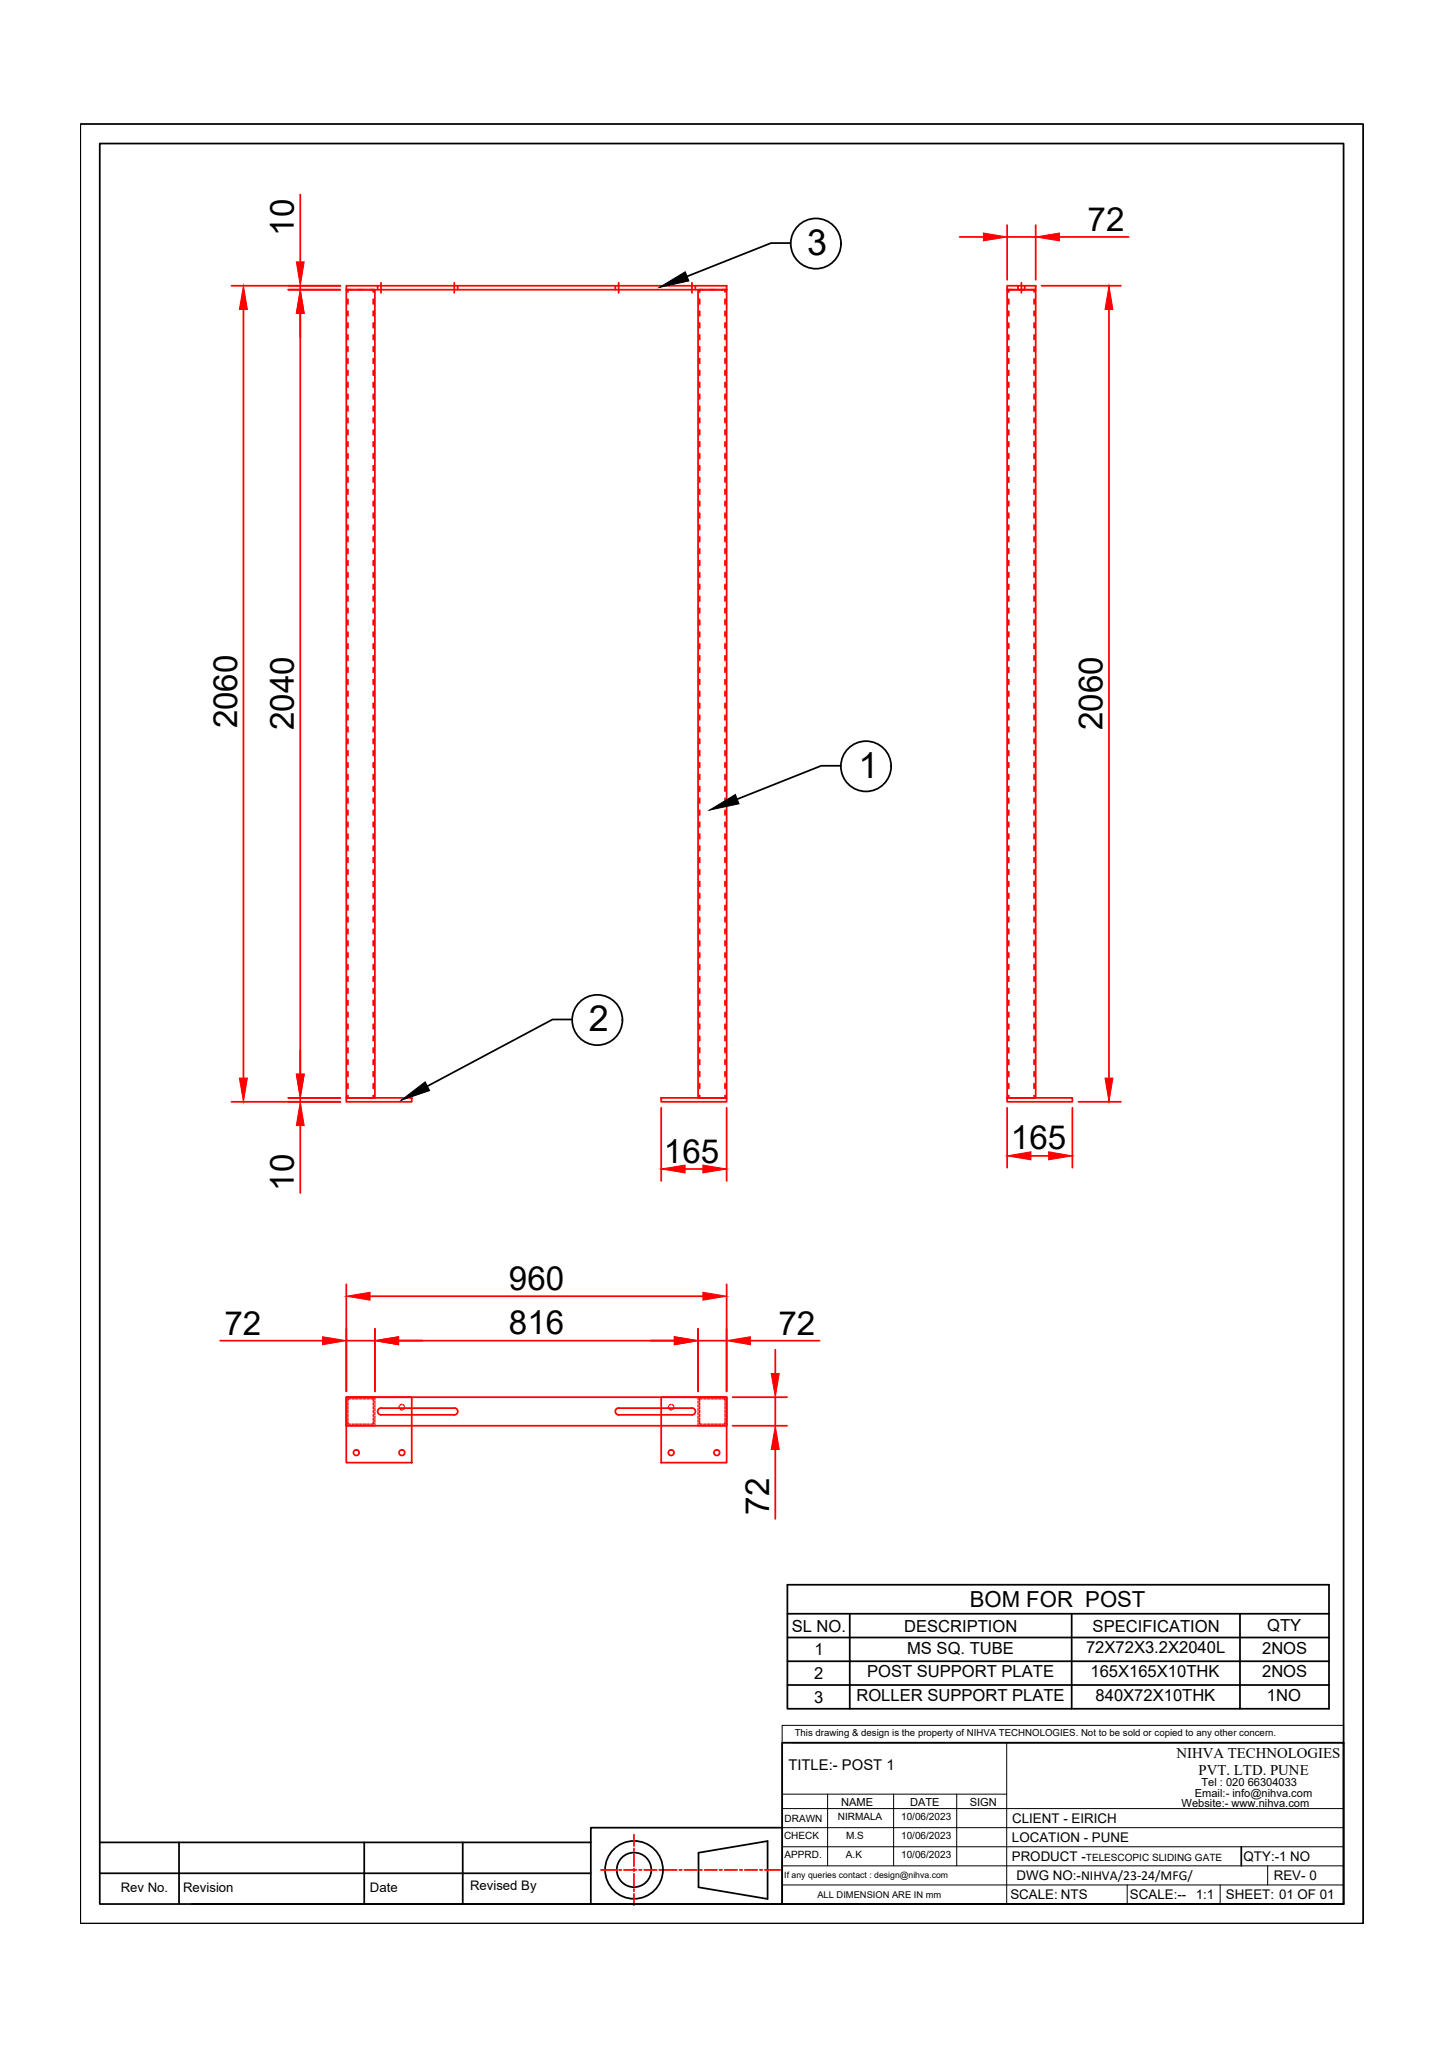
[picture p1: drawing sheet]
<svg xmlns="http://www.w3.org/2000/svg" width="210mm" height="297mm" viewBox="0 0 210 297" stroke-linecap="round" stroke-linejoin="round" font-family="sans-serif">
<!-- layer: 0 -->
<g fill="none" stroke="#000" stroke-width=".25">
<path d="M11.7 18h186.3v261.4h-186.3zM14.5 20.8h180.7v255.8h-180.7zM114.8 35.3h-2.8l-12.2 4.9M122.1 111.2h-2.8l-12.2 4.9M83.1 148.1h-2.8l-18.2 9.7M114.4 230.2h78.7v18h-78.7zM114.4 234.4h78.7M114.4 237.8h78.7M123.4 234.4v13.8M155.7 234.4v13.8M180.1 234.4v13.8M113.6 253.1h81.6v23.5h-81.6z"/>
<path d="M114.4 241.3h78.7M114.4 244.8h78.7M14.5 272.1h71.3M14.5 267.6h71.3M26 267.6v9M52.9 267.6v9M67.2 267.6v9M85.8 276.6h27.8M101.5 269.1l10-1.7v8.4l-10-1.7zM113.6 265.5h-27.8v11.1h-58M119.8 276.6h75.4M180.3 268.2v2.8"/>
<circle cx="118.5" cy="35.4" r="3.7"/>
<circle cx="125.8" cy="111.3" r="3.7"/>
<circle cx="86.8" cy="148.2" r="3.7"/>
<circle cx="92.1" cy="271.6" r="4.2"/>
<circle cx="92.1" cy="271.6" r="2.51"/>
</g>
<g fill="none" stroke="#000" stroke-width=".15">
<path d="M113.6 250.6h81.6v2.5h-81.6zM113.6 253.1v23.5M115 253.1h80.2M146.2 253.1v23.5M113.6 271h81.6M113.6 268.2h81.6M113.6 265.5h81.6M113.6 262.7h81.6M113.6 260.6h32.6M113.6 273.8h81.6M120.2 260.6v10.4M129.8 260.6v10.4"/>
<path d="M139 260.6v10.4M163.7 273.8v2.8M177.2 273.8v2.8M184.1 271v2.8"/>
</g>
<g fill="none" stroke="#f00" stroke-width=".25">
<path d="M43.6 28.3v9.7M139.4 34.4h3.4M146.3 32.7v7.9M146.3 34.4h4.1M150.4 32.7v7.9M153.9 34.4h10M33.6 41.5h15.8M35.4 45v111.6M41.9 42.1h7.5M43.6 41.5v.6M43.6 45.5v110.5M50.3 41.5h55.3v.6h-55.3z"/>
<path d="M50.3 42.1h4.2v117.4h-4.2zM50.5 43.5v.7M50.5 45.2v.7M50.5 46.9v.7M50.5 48.6v.7M50.5 50.4v.7M50.5 52.1v.7M50.5 53.8v.7M50.5 55.5v.7M50.5 57.3v.7M50.5 59v.7M51 42.1h-.5v.3"/>
<path d="M52 42.1h.7M53.8 42.1h.4v.3M54.2 43.5v.7M54.2 45.2v.7M54.2 46.9v.7M54.2 48.6v.7M54.2 50.4v.7M54.2 52.1v.7M54.2 53.8v.7M54.2 55.5v.7M54.2 57.3v.7M54.2 59v.7"/>
<path d="M54.9 41.5v.6M55.3 41.1v1.4M66 41.1v1.4M66.5 41.5v.6M89.4 41.5v.6M89.9 41.1v1.4M100.5 41.1v1.4M101 41.5v.6M101.4 42.1h4.2v117.4h-4.2zM101.6 43.5v.7M101.6 45.2v.7M101.6 46.9v.7"/>
<path d="M101.6 48.6v.7M101.6 50.4v.7M101.6 52.1v.7M101.6 53.8v.7M101.6 55.5v.7M101.6 57.3v.7M101.6 59v.7M102.1 42.1h-.5v.3M103.1 42.1h.7M104.9 42.1h.4v.3M105.3 43.5v.7M105.3 45.2v.7"/>
<path d="M105.3 46.9v.7M105.3 48.6v.7M105.3 50.4v.7M105.3 52.1v.7M105.3 53.8v.7M105.3 55.5v.7M105.3 57.3v.7M105.3 59v.7M146.3 41.5h4.1v.6h-4.1zM146.3 42.1h4.1v117.4h-4.1zM146.5 43.5v.7M146.5 45.2v.7"/>
<path d="M146.5 46.9v.7M146.5 48.6v.7M146.5 50.4v.7M146.5 52.1v.7M146.5 53.8v.7M146.5 55.5v.7M146.5 57.3v.7M146.5 59v.7M147 42.1h-.5v.3M147.9 41.5v.6M148 42.1h.7M148.4 41.1v1.4"/>
<path d="M148.9 41.5v.6M149.7 42.1h.5v.3M150.2 43.5v.7M150.2 45.2v.7M150.2 46.9v.7M150.2 48.6v.7M150.2 50.4v.7M150.2 52.1v.7M150.2 53.8v.7M150.2 55.5v.7M150.2 57.3v.7M150.2 59v.7"/>
<path d="M151.3 41.5h11.5M161.1 45v111.6M50.5 60.7v.7M50.5 62.4v.7M50.5 64.2v.7M50.5 65.9v.7M50.5 67.6v.7M50.5 69.3v.7M50.5 71.1v.7M50.5 72.8v.7M50.5 74.5v.7M50.5 76.3v.6"/>
<path d="M50.5 78v.7M50.5 79.7v.7M54.2 60.7v.7M54.2 62.4v.7M54.2 64.2v.7M54.2 65.9v.7M54.2 67.6v.7M54.2 69.3v.7M54.2 71.1v.7M54.2 72.8v.7M54.2 74.5v.7M54.2 76.3v.6"/>
<path d="M54.2 78v.7M54.2 79.7v.7M101.6 60.7v.7M101.6 62.4v.7M101.6 64.2v.7M101.6 65.9v.7M101.6 67.6v.7M101.6 69.3v.7M101.6 71.1v.7M101.6 72.8v.7M101.6 74.5v.7M101.6 76.3v.6"/>
<path d="M101.6 78v.7M101.6 79.7v.7M105.3 60.7v.7M105.3 62.4v.7M105.3 64.2v.7M105.3 65.9v.7M105.3 67.6v.7M105.3 69.3v.7M105.3 71.1v.7M105.3 72.8v.7M105.3 74.5v.7M105.3 76.3v.6"/>
<path d="M105.3 78v.7M105.3 79.7v.7M146.5 60.7v.7M146.5 62.4v.7M146.5 64.2v.7M146.5 65.9v.7M146.5 67.6v.7M146.5 69.3v.7M146.5 71.1v.7M146.5 72.8v.7M146.5 74.5v.7M146.5 76.3v.6"/>
<path d="M146.5 78v.7M146.5 79.7v.7M150.2 60.7v.7M150.2 62.4v.7M150.2 64.2v.7M150.2 65.9v.7M150.2 67.6v.7M150.2 69.3v.7M150.2 71.1v.7M150.2 72.8v.7M150.2 74.5v.7M150.2 76.3v.6"/>
<path d="M150.2 78v.7M150.2 79.7v.7M50.5 81.4v.7M50.5 83.2v.6M50.5 84.9v.7M50.5 86.6v.7M50.5 88.3v.7M50.5 90.1v.7M50.5 91.8v.7M50.5 93.5v.7M50.5 95.3v.6M50.5 97v.7"/>
<path d="M50.5 98.7v.7M54.2 81.4v.7M54.2 83.2v.6M54.2 84.9v.7M54.2 86.6v.7M54.2 88.3v.7M54.2 90.1v.7M54.2 91.8v.7M54.2 93.5v.7M54.2 95.3v.6M54.2 97v.7M54.2 98.7v.7"/>
<path d="M101.6 81.4v.7M101.6 83.2v.6M101.6 84.9v.7M101.6 86.6v.7M101.6 88.3v.7M101.6 90.1v.7M101.6 91.8v.7M101.6 93.5v.7M101.6 95.3v.6M101.6 97v.7M101.6 98.7v.7M105.3 81.4v.7"/>
<path d="M105.3 83.2v.6M105.3 84.9v.7M105.3 86.6v.7M105.3 88.3v.7M105.3 90.1v.7M105.3 91.8v.7M105.3 93.5v.7M105.3 95.3v.6M105.3 97v.7M105.3 98.7v.7M146.5 81.4v.7M146.5 83.2v.6"/>
<path d="M146.5 84.9v.7M146.5 86.6v.7M146.5 88.3v.7M146.5 90.1v.7M146.5 91.8v.7M146.5 93.5v.7M146.5 95.3v.6M146.5 97v.7M146.5 98.7v.7M150.2 81.4v.7M150.2 83.2v.6M150.2 84.9v.7"/>
<path d="M150.2 86.6v.7M150.2 88.3v.7M150.2 90.1v.7M150.2 91.8v.7M150.2 93.5v.7M150.2 95.3v.6M150.2 97v.7M150.2 98.7v.7M50.5 100.4v.7M50.5 102.2v.6M50.5 103.9v.7M50.5 105.6v.7"/>
<path d="M50.5 107.3v.7M50.5 109.1v.6M50.5 110.8v.7M50.5 112.5v.7M50.5 114.2v.7M50.5 116v.6M50.5 117.7v.7M50.5 119.4v.7M54.2 100.4v.7M54.2 102.2v.6M54.2 103.9v.7M54.2 105.6v.7"/>
<path d="M54.2 107.3v.7M54.2 109.1v.6M54.2 110.8v.7M54.2 112.5v.7M54.2 114.2v.7M54.2 116v.6M54.2 117.7v.7M54.2 119.4v.7M101.6 100.4v.7M101.6 102.2v.6M101.6 103.9v.7M101.6 105.6v.7"/>
<path d="M101.6 107.3v.7M101.6 109.1v.6M101.6 110.8v.7M101.6 112.5v.7M101.6 114.2v.7M101.6 116v.6M101.6 117.7v.7M101.6 119.4v.7M105.3 100.4v.7M105.3 102.2v.6M105.3 103.9v.7M105.3 105.6v.7"/>
<path d="M105.3 107.3v.7M105.3 109.1v.6M105.3 110.8v.7M105.3 112.5v.7M105.3 114.2v.7M105.3 116v.6M105.3 117.7v.7M105.3 119.4v.7M146.5 100.4v.7M146.5 102.2v.6M146.5 103.9v.7M146.5 105.6v.7"/>
<path d="M146.5 107.3v.7M146.5 109.1v.6M146.5 110.8v.7M146.5 112.5v.7M146.5 114.2v.7M146.5 116v.6M146.5 117.7v.7M146.5 119.4v.7M150.2 100.4v.7M150.2 102.2v.6M150.2 103.9v.7M150.2 105.6v.7"/>
<path d="M150.2 107.3v.7M150.2 109.1v.6M150.2 110.8v.7M150.2 112.5v.7M150.2 114.2v.7M150.2 116v.6M150.2 117.7v.7M150.2 119.4v.7M50.5 121.1v.7M50.5 122.9v.6M50.5 124.6v.7M50.5 126.3v.7"/>
<path d="M50.5 128v.7M50.5 129.8v.7M50.5 131.5v.7M50.5 133.2v.7M50.5 135v.6M50.5 136.7v.7M50.5 138.4v.7M54.2 121.1v.7M54.2 122.9v.6M54.2 124.6v.7M54.2 126.3v.7M54.2 128v.7"/>
<path d="M54.2 129.8v.7M54.2 131.5v.7M54.2 133.2v.7M54.2 135v.6M54.2 136.7v.7M54.2 138.4v.7M101.6 121.1v.7M101.6 122.9v.6M101.6 124.6v.7M101.6 126.3v.7M101.6 128v.7M101.6 129.8v.7"/>
<path d="M101.6 131.5v.7M101.6 133.2v.7M101.6 135v.6M101.6 136.7v.7M101.6 138.4v.7M105.3 121.1v.7M105.3 122.9v.6M105.3 124.6v.7M105.3 126.3v.7M105.3 128v.7M105.3 129.8v.7M105.3 131.5v.7"/>
<path d="M105.3 133.2v.7M105.3 135v.6M105.3 136.7v.7M105.3 138.4v.7M146.5 121.1v.7M146.5 122.9v.6M146.5 124.6v.7M146.5 126.3v.7M146.5 128v.7M146.5 129.8v.7M146.5 131.5v.7M146.5 133.2v.7"/>
<path d="M146.5 135v.6M146.5 136.7v.7M146.5 138.4v.7M150.2 121.1v.7M150.2 122.9v.6M150.2 124.6v.7M150.2 126.3v.7M150.2 128v.7M150.2 129.8v.7M150.2 131.5v.7M150.2 133.2v.7M150.2 135v.6"/>
<path d="M150.2 136.7v.7M150.2 138.4v.7M41.9 159.5h7.5M43.6 159.5v.5M50.3 159.5h9.5v.5h-9.5zM50.5 159.1v.4h.5M50.5 140.1v.7M50.5 141.9v.6M50.5 143.6v.7M50.5 145.3v.7M50.5 147v.7M50.5 148.8v.7"/>
<path d="M50.5 150.5v.7M50.5 152.2v.7M50.5 153.9v.7M50.5 155.7v.7M50.5 157.4v.7M52 159.5h.7M54.2 159.1v.4h-.4M54.2 140.1v.7M54.2 141.9v.6M54.2 143.6v.7M54.2 145.3v.7M54.2 147v.7"/>
<path d="M54.2 148.8v.7M54.2 150.5v.7M54.2 152.2v.7M54.2 153.9v.7M54.2 155.7v.7M54.2 157.4v.7M96 159.5h9.6v.5h-9.6zM101.6 159.1v.4h.5M101.6 140.1v.7M101.6 141.9v.6M101.6 143.6v.7M101.6 145.3v.7"/>
<path d="M101.6 147v.7M101.6 148.8v.7M101.6 150.5v.7M101.6 152.2v.7M101.6 153.9v.7M101.6 155.7v.7M101.6 157.4v.7M103.1 159.5h.7M105.3 159.1v.4h-.4M105.3 140.1v.7M105.3 141.9v.6M105.3 143.6v.7"/>
<path d="M105.3 145.3v.7M105.3 147v.7M105.3 148.8v.7M105.3 150.5v.7M105.3 152.2v.7M105.3 153.9v.7M105.3 155.7v.7M105.3 157.4v.7M146.3 159.5h9.5v.5h-9.5zM146.5 159.1v.4h.5M146.5 140.1v.7M146.5 141.9v.6"/>
<path d="M146.5 143.6v.7M146.5 145.3v.7M146.5 147v.7M146.5 148.8v.7M146.5 150.5v.7M146.5 152.2v.7M146.5 153.9v.7M146.5 155.7v.7M146.5 157.4v.7M148 159.5h.7M150.2 159.1v.4h-.5M150.2 140.1v.7"/>
<path d="M150.2 141.9v.6M150.2 143.6v.7M150.2 145.3v.7M150.2 147v.7M150.2 148.8v.7M150.2 150.5v.7M150.2 152.2v.7M150.2 153.9v.7M150.2 155.7v.7M150.2 157.4v.7M33.6 160h15.8M43.6 163.5v9.8"/>
<path d="M96 160.9v10.6M99.5 169.8h2.6M105.6 160.9v10.6M146.3 160.9v8.7M149.7 167.9h2.6M155.8 160.9v8.7M156.6 160h6.2M32 194.7h14.9M50.3 186.5v15.6M50.3 194.7h4.2M53.8 188.3h48.3M54.5 193v9.1"/>
<path d="M57.9 194.7h40.1M101.4 194.7h4.2M101.4 193v9.1M105.6 186.5v15.6M109 194.7h10.1M112.6 196v3.5M50.3 202.9h9.5v9.5h-9.5zM50.3 202.9h55.3v4.2h-55.3zM54.9 204.8l.2-.2 .2-.1h10.7a.5 .5 0 0 1 .5 .5 .5 .5 0 0 1-.5 .5h-10.6a.5 .5 0 0 1-.5-.7zM89.4 204.8l.5-.3h10.6a.5 .5 0 0 1 .5 .5 .5 .5 0 0 1-.5 .5h-10.6a.5 .5 0 0 1-.5-.7zM96 202.9h9.6v9.5h-9.6zM106.4 202.9h7.9"/>
<path d="M106.4 207.1h7.9M112.6 202.9v4.2M112.6 210.5v10.1M87.3 271.6h2.2M89.9 271.6h.4M90.6 271.6h1.9M92.1 266.5v1.6M92.1 268.5v.4M92.1 269.2v1.9M92.1 271.4v.4M92.1 272.2v1.8M92.1 274.4v.3"/>
<path d="M92.1 275.1v1.6M92.8 271.6h.4M93.6 271.6h1.8M95.8 271.6h.3M96.5 271.6h1.8M98.7 271.6h.4M99.4 271.6h1.8M101.6 271.6h.4M102.3 271.6h1.9M104.5 271.6h.4M105.3 271.6h1.8M107.5 271.6h.3"/>
<path d="M108.2 271.6h1.8M110.4 271.6h.3M111.1 271.6h2.2"/>
<circle cx="51.8" cy="211" r=".41"/>
<circle cx="58.4" cy="211" r=".41"/>
<circle cx="97.5" cy="211" r=".41"/>
<circle cx="104.1" cy="211" r=".41"/>
</g>
<g fill="none" stroke="#f00" stroke-width=".19">
<path d="M50.3 206.8v.3h.3M50.3 203.5v.3M50.3 204v.4M50.3 204.6v.3M50.3 205.1v.4M50.3 205.7v.3M50.3 206.2v.4M50.5 206.5v.4h.4M50.5 203.8v.3M50.5 204.3v.4M50.5 204.9v.3M50.5 205.4v.4"/>
<path d="M50.5 206v.3M50.6 202.9h-.3v.4M50.8 202.9h.4M50.8 207.1h.4M50.9 203.2h-.4v.4M51.1 203.2h.4M51.1 206.9h.4M51.4 202.9h.3M51.4 207.1h.3M51.6 203.2h.4M51.6 206.9h.4M51.9 202.9h.4"/>
<path d="M51.9 207.1h.4M52.2 203.2h.4M52.2 206.9h.4M52.5 202.9h.3M52.5 207.1h.3M52.7 203.2h.4M52.7 206.9h.4M53 202.9h.4M53 207.1h.4M53.3 203.2h.4M53.3 206.9h.4M53.6 202.9h.3"/>
<path d="M53.6 207.1h.3M53.8 203.2h.4v.4M54.1 202.9h.4v.4M54.2 206.5v.4h-.4M54.2 203.8v.3M54.2 204.3v.4M54.2 204.9v.3M54.2 205.4v.4M54.2 206v.3M54.5 206.8v.3h-.4M54.5 203.5v.3M54.5 204v.4"/>
<path d="M54.5 204.6v.3M54.5 205.1v.4M54.5 205.7v.3M54.5 206.2v.4M58 204.3v.3M58.1 204.7l.4 .1M58.4 204l-.3 .1M58.5 204l.3 .3M58.8 204.4l-.2 .3M97.1 204.3v.3M97.3 204.7l.3 .1M97.5 204l-.3 .1"/>
<path d="M97.7 204l.2 .3M97.9 204.4l-.2 .3M101.4 206.8v.3h.3M101.4 203.5v.3M101.4 204v.4M101.4 204.6v.3M101.4 205.1v.4M101.4 205.7v.3M101.4 206.2v.4M101.6 206.5v.4h.4M101.6 203.8v.3M101.6 204.3v.4"/>
<path d="M101.6 204.9v.3M101.6 205.4v.4M101.6 206v.3M101.7 202.9h-.3v.4M101.9 202.9h.4M101.9 207.1h.4M102 203.2h-.4v.4M102.2 203.2h.4M102.2 206.9h.4M102.5 202.9h.3M102.5 207.1h.3M102.8 203.2h.3"/>
<path d="M102.8 206.9h.3M103 202.9h.4M103 207.1h.4M103.3 203.2h.4M103.3 206.9h.4M103.6 202.9h.3M103.6 207.1h.3M103.8 203.2h.4M103.8 206.9h.4M104.1 202.9h.4M104.1 207.1h.4M104.4 203.2h.4"/>
<path d="M104.4 206.9h.4M104.7 202.9h.3M104.7 207.1h.3M104.9 203.2h.4v.4M105.2 202.9h.4v.4M105.3 206.5v.4h-.4M105.3 203.8v.3M105.3 204.3v.4M105.3 204.9v.3M105.3 205.4v.4M105.3 206v.3M105.6 206.8v.3h-.4"/>
<path d="M105.6 203.5v.3M105.6 204v.4M105.6 204.6v.3M105.6 205.1v.4M105.6 205.7v.3M105.6 206.2v.4"/>
</g>
<g fill="#f00" stroke="#f00" stroke-width=".15">
<path d="M34.8 156.6h1.1l-.5 3.4z"/>
<path d="M35.4 41.5l.5 3.5h-1.1z"/>
<path d="M43 156h1.2l-.6 3.5z"/>
<path d="M43.6 42.1l.6 3.4h-1.2z"/>
<path d="M43 38h1.2l-.6 3.5z"/>
<path d="M96 169.8l3.5-.6v1.2z"/>
<path d="M102.1 169.2l3.5 .6-3.5 .6z"/>
<path d="M43.6 160l.6 3.5h-1.2z"/>
<path d="M142.8 33.8l3.5 .6-3.5 .6z"/>
<path d="M150.4 34.4l3.5-.6v1.2z"/>
<path d="M146.3 167.9l3.4-.6v1.2z"/>
<path d="M152.3 167.3l3.5 .6-3.5 .6z"/>
<path d="M160.5 156.6h1.2l-.6 3.4z"/>
<path d="M161.1 41.5l.6 3.5h-1.2z"/>
<path d="M50.3 188.3l3.5-.6v1.1z"/>
<path d="M102.1 187.7l3.5 .6-3.5 .5z"/>
<path d="M54.5 194.7l3.4-.5v1.1z"/>
<path d="M46.9 194.2l3.4 .5-3.4 .6z"/>
<path d="M98 194.2l3.4 .5-3.4 .6z"/>
<path d="M105.6 194.7l3.4-.5v1.1z"/>
<path d="M112 199.5h1.2l-.6 3.4z"/>
<path d="M112.6 207.1l.6 3.4h-1.2z"/>
</g>
<path d="M95.8 41.7l3.7-2.2 .6 1.3zM103.1 117.7l3.7-2.3 .6 1.4zM58.3 159.8l3.5-2.7 .6 1.3z" fill="#000" stroke="#000" stroke-width=".15"/>
<g font-size="5.2">
<text x="117.2" y="37">3</text>
<text x="124.7" y="112.9">1</text>
<text x="85.5" y="149.8">2</text>
</g>
<g font-size="4.8">
<text x="42.7" y="34.2" transform="rotate(-90 42.7 34.2)">10</text>
<text x="158" y="33.5">72</text>
<text x="34.4" y="105.8" transform="rotate(-90 34.4 105.8)">2060</text>
<text x="42.7" y="106.1" transform="rotate(-90 42.7 106.1)">2040</text>
<text x="160.2" y="106.1" transform="rotate(-90 160.2 106.1)">2060</text>
<text x="146.8" y="167">165</text>
<text x="42.7" y="173" transform="rotate(-90 42.7 173)">10</text>
<text x="96.4" y="168.9">165</text>
<text x="73.9" y="187.3">960</text>
<text x="32.6" y="193.9">72</text>
<text x="73.9" y="193.8">816</text>
<text x="113.1" y="193.9">72</text>
<text x="111.8" y="220" transform="rotate(-90 111.8 220)">72</text>
</g>
<text font-size="3.2" x="140.9" y="233.4">BOM FOR POST</text>
<g font-size="2.4">
<text x="115" y="237">SL NO.</text>
<text x="131.3" y="237">DESCRIPTION</text>
<text x="158.7" y="237">SPECIFICATION</text>
<text x="184.1" y="236.9">QTY</text>
<text x="118.3" y="243.9">2</text>
<text x="118.3" y="240.4">1</text>
<text x="126" y="243.6">POST SUPPORT PLATE</text>
<text x="131.8" y="240.2">MS SQ. TUBE</text>
<text x="157.8" y="240.2">72X72X3.2X2040L</text>
<text x="158.4" y="243.6">165X165X10THK</text>
<text x="183.3" y="240.2">2NOS</text>
<text x="183.3" y="243.6">2NOS</text>
<text x="118.3" y="247.3">3</text>
<text x="124.4" y="247.1">ROLLER SUPPORT PLATE</text>
<text x="159.1" y="247.1">840X72X10THK</text>
<text x="184" y="247.1">1NO</text>
</g>
<text font-size="2.2" x="114.5" y="257.1">TITLE:- POST 1</text>
<g font-size="2.1">
<text x="170.9" y="255.4">NIHVA TECHNOLOGIES</text>
<text x="174.1" y="257.8">PVT. LTD. PUNE</text>
</g>
<g font-size="1.9">
<text x="147" y="267.5">LOCATION - PUNE</text>
<text x="147" y="264.8">CLIENT - EIRICH</text>
<text x="17.5" y="274.8">Rev No.</text>
<text x="26.6" y="274.8">Revision</text>
<text x="53.7" y="274.8">Date</text>
<text x="68.3" y="274.6">Revised By</text>
<text x="146.8" y="275.8">SCALE: NTS</text>
<text x="147" y="270.3">PRODUCT -</text>
<text x="147.7" y="273.1">DWG NO:-NIHVA/23-24/MFG/</text>
<text x="164.1" y="275.8">SCALE:--</text>
<text x="173.7" y="275.8">1:1</text>
<text x="178.1" y="275.8">SHEET: 01 OF 01</text>
<text x="180.7" y="270.3">QTY:-1 NO</text>
<text x="185" y="273">REV- 0</text>
</g>
<g font-size="1.6">
<text x="122.2" y="262.3">NAME</text>
<text x="132.2" y="262.3">DATE</text>
<text x="140.9" y="262.3">SIGN</text>
<text x="171.6" y="262.5">Website:- www.nihva.com</text>
<text x="173.6" y="261">Email:- info@nihva.com</text>
<text x="174.5" y="259.4">Tel : 020 66304033</text>
</g>
<g font-size="1.5">
<text x="113.9" y="267.1">CHECK</text>
<text x="114" y="264.7">DRAWN</text>
<text x="114" y="269.9">APPRD.</text>
<text x="121.7" y="264.4">NIRMALA</text>
<text x="122.9" y="269.9">A.K</text>
<text x="122.9" y="267.1">M.S</text>
<text x="130.9" y="264.4">10/06/2023</text>
<text x="130.9" y="267.1">10/06/2023</text>
<text x="130.9" y="269.9">10/06/2023</text>
<text x="157.7" y="270.3">TELESCOPIC SLIDING GATE</text>
</g>
<g font-size="1.4">
<text x="115.4" y="252.2">This drawing &amp; design is the property of NIHVA TECHNOLOGIES. Not to be sold or copied to any other concern.</text>
<text x="118.7" y="275.7">ALL DIMENSION ARE IN mm</text>
</g>
<text font-size="1.3" x="113.9" y="272.8">If any queries contact : design@nihva.com</text>
</svg>
